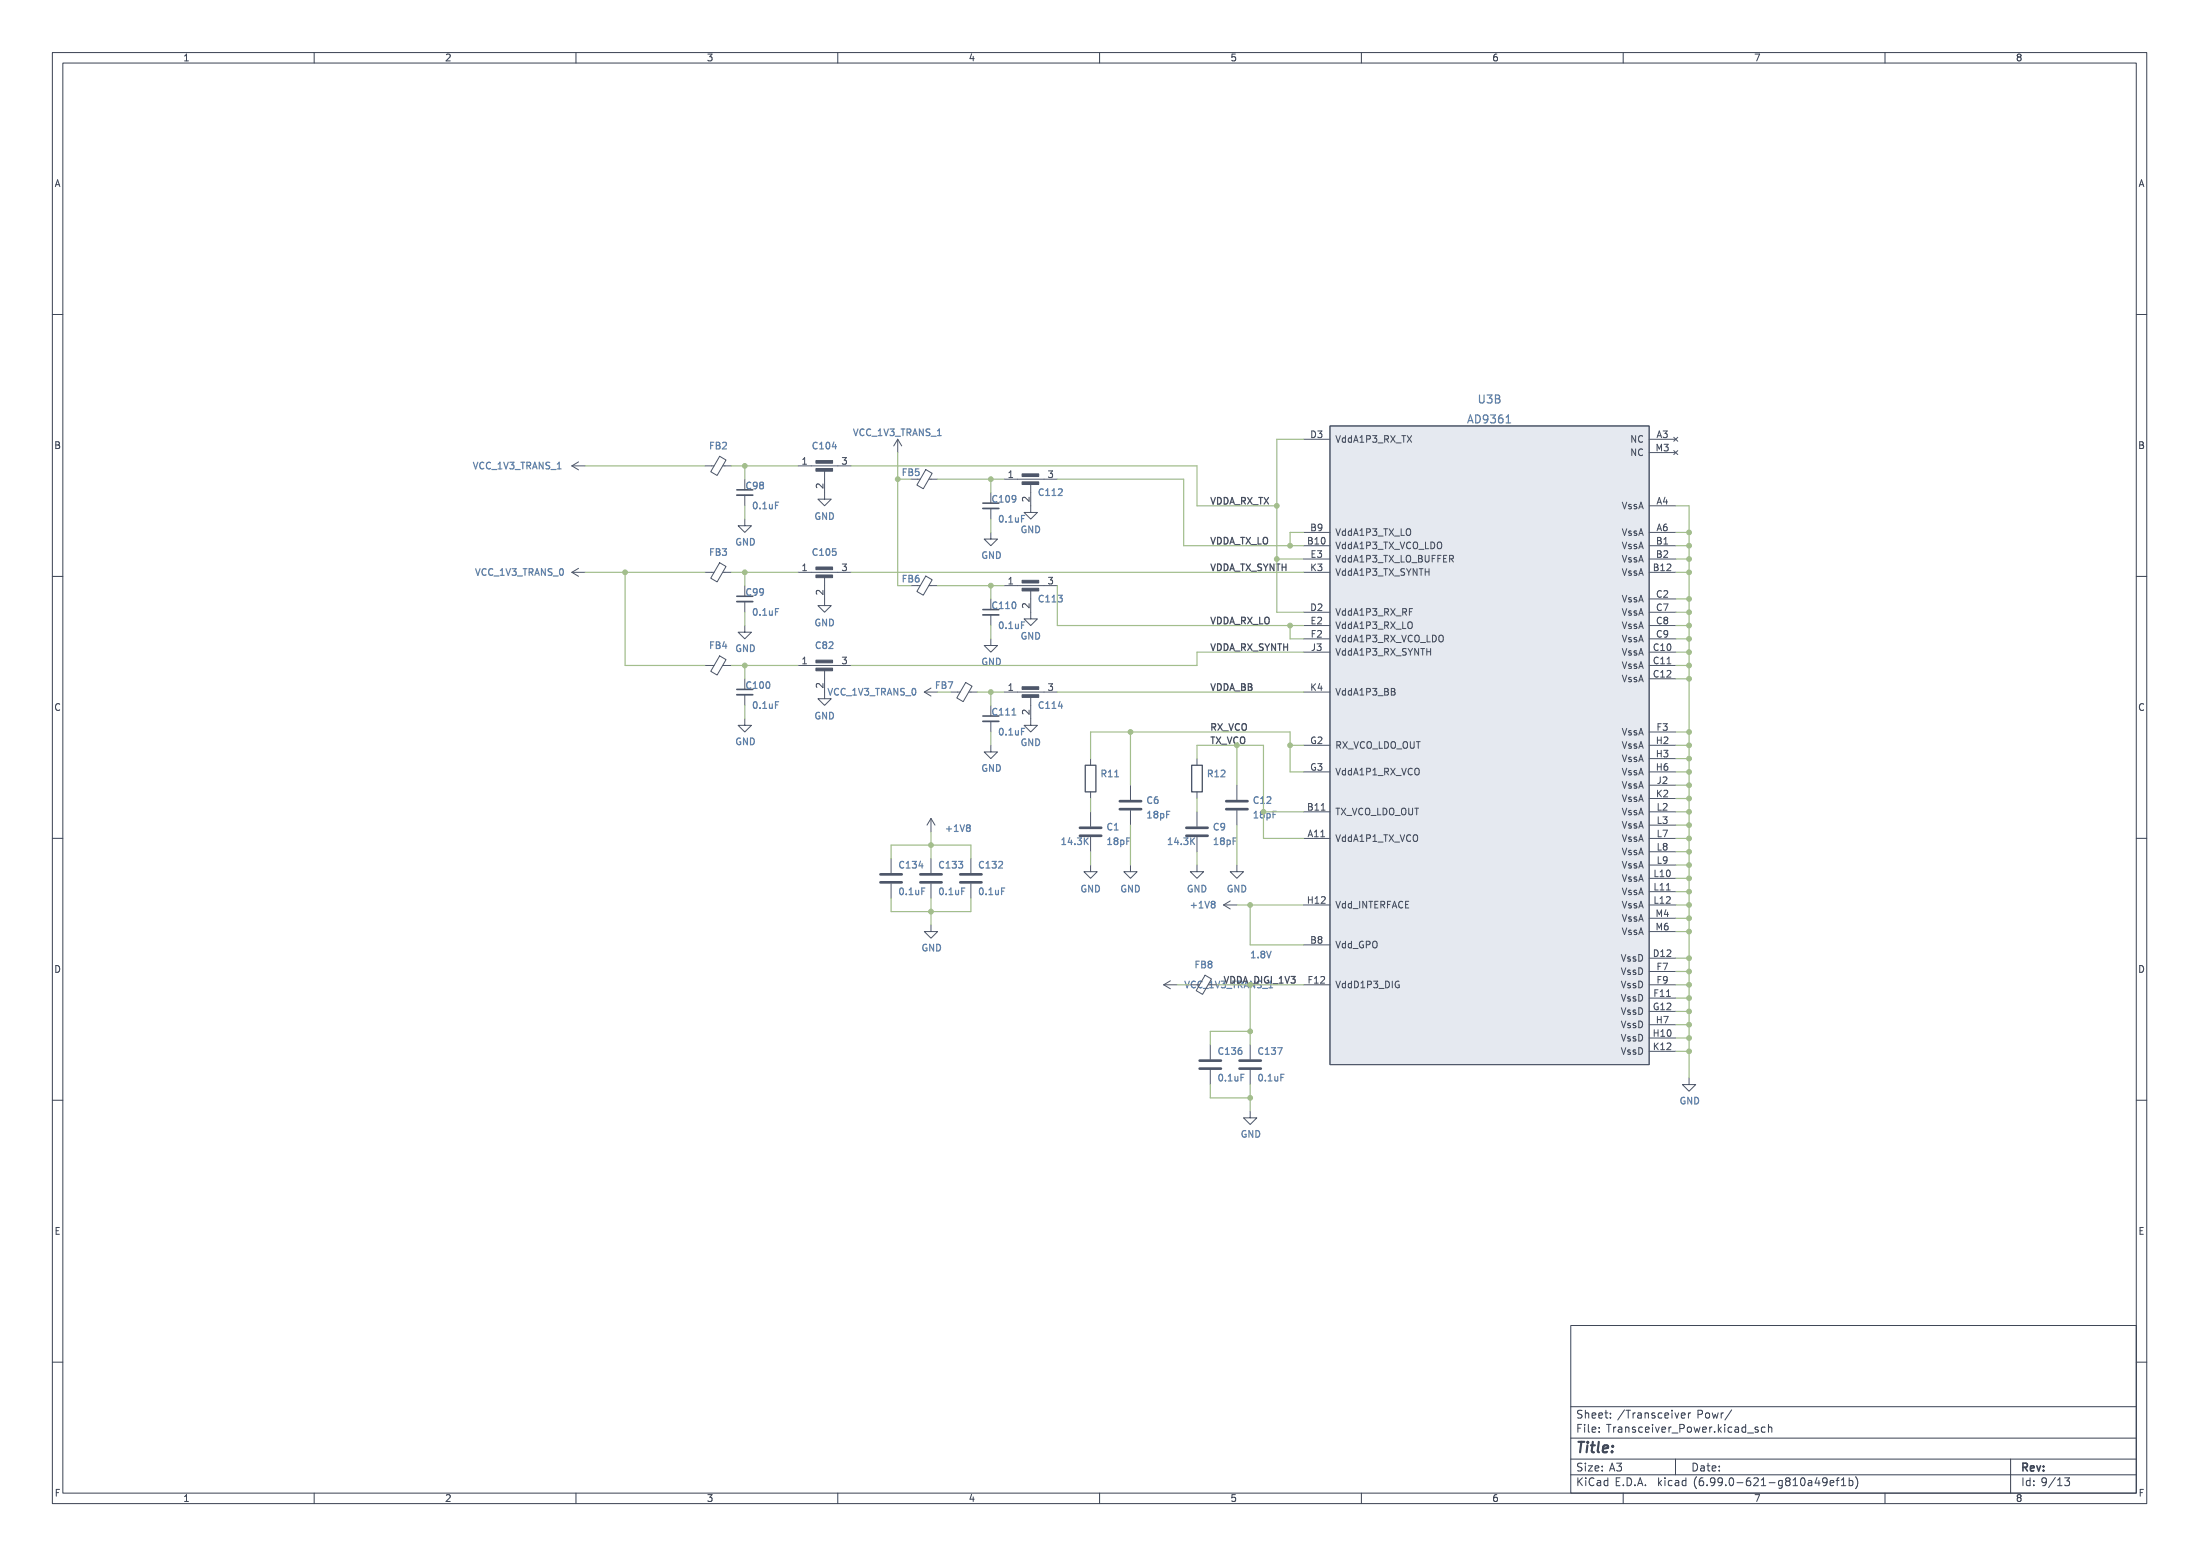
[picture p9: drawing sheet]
<svg xmlns="http://www.w3.org/2000/svg" width="420mm" height="297mm" viewBox="0 0 420 297" stroke-linecap="round" stroke-linejoin="round" font-family="sans-serif">
<g fill="none" stroke="#3b4252" stroke-width=".19">
<path d="M10 10h400v277h-400zM12 12h396v273h-396zM60 10v2M110 10v2M160 10v2M210 10v2M260 10v2M310 10v2M360 10v2M10 60h2M408 60h2M10 110h2"/>
<path d="M408 110h2M10 160h2M408 160h2M10 210h2M408 210h2M300 253h108v32h-108zM10 260h2M300 278.5h108M300 274.5h108M300 268.5h108M308.7 279.3h1l-.5 .6M309.4 279.9l.3 .3v.3l-.3 .3"/>
<path d="M320 278.5v3M325.8 269.9l.4-.2 .3 .3-.1 .6-.4 .1-.2-.1M327 269.7l.3 1 .3-.7 .3 .7 .2-1M328.7 269.7v1M329.1 269.7l-.2 .1-.2 .2M330.7 269.1l-1.3 2M333.7 273.6h1.2M335.7 272.5l-.3-.1-.2 .2v.2l.5 .2v.3h-.5M337.1 272.5l-.4-.1-.3 .3 .1 .6h.6M337.7 272.6l.3-.2 .3 .1 .1 .9M337.7 271.9v1.5M384 278.5v6.5"/>
<path d="M408 260h2M60 285v2M110 285v2M160 285v2M210 285v2M260 285v2M300 281.5h108M310 285v2M345.4 282.7h.5l.1 .9M346 283h-.5a.29 .29 0 0 0-.2 .3 .29 .29 0 0 0 .2 .3l.5-.1M347 282l-.3 1.1h.9M347.4 282.6v1"/>
<path d="M348.9 282.8l-.2 .2h-.5l-.1-.2 .1-.6 .5-.1 .2 .2a.99 .99 0 0 1-.4 1.3h-.3M349.5 283.1l.7-.1v-.3l-.5-.1-.2 .2 .1 .7h.6M350.7 282.6h.5M351.2 282.1l-.3 .2v1.3M351.7 283.6h.8M351.7 282.5l.4-.4v1.5M353.2 282.7l.4-.1 .3 .3-.2 .6h-.5M353.2 282.1v1.5M354.4 281.9a1.73 1.73 0 0 1 0 2.3M360 285v2M393 283.6h.8M394.3 282.1h.9l-.5 .6 .5 .1v.7l-.2 .1-.7-.1"/>
</g>
<g fill="none" stroke="#4c566a" stroke-width=".19">
<path d="M109.2 88.9h2.6M109.2 88.9l1.3 .8M110.5 88.2l-1.3 .7M134.6 88.9h1.8M137.4 87.1l1.3 .7-1.7 3-1.3-.7zM138 88.9h1.7M142.2 99.1v1.3h1.3l-1.3 1.2-1.2-1.2h1.2M142.2 94.5v2.1M152.4 88.9h10.2M157.5 89.7v5.6h1.2l-1.2 1.3-1.3-1.3h1.3M171.4 83.9l-.7 1.2M171.4 83.9v2.5"/>
<path d="M171.4 83.9l.8 1.2M176.8 89.6l1.2 .8-1.7 2.9-1.2-.7zM177.4 91.5h1.7M189.2 97.1v2M191.8 91.5h10.1M196.8 92.2v5.6h1.3l-1.3 1.3-1.2-1.3h1.2M248.9 83.9h5.1M254 81.3h61v121.9h-61zM315 83.9h5M315 96.6h5M315 86.4h5M319.7 83.5l.7 .7"/>
<path d="M319.7 86l.7 .8M320.4 83.5l-.7 .7M320.4 86l-.7 .8M109.2 109.3l1.3 .7M109.2 109.3h2.6M110.5 108.5l-1.3 .8M134.6 109.3h1.8M137.4 107.4l1.3 .7-1.7 3-1.3-.7zM138 109.3h1.7M142.2 119.4v1.3h1.3l-1.3 1.3-1.2-1.3h1.2M142.2 114.8v2.1M152.4 109.3h10.2"/>
<path d="M157.5 110v5.6h1.2l-1.2 1.3-1.3-1.3h1.3M176.8 110l1.2 .7-1.7 2.9-1.2-.7zM177.4 111.8h1.7M189.2 101.6v1.3h1.3l-1.3 1.3-1.2-1.3h1.2M189.2 117.4v2M191.8 111.8h10.1M196.8 112.6v5.5h1.3l-1.3 1.3-1.2-1.3h1.2M248.9 109.3h5.1M248.9 101.6h5.1M248.9 104.2h5.1M248.9 106.7h5.1M248.9 116.9h5.1"/>
<path d="M248.9 119.4h5.1M315 109.3h5M315 101.6h5M315 104.2h5M315 106.7h5M315 114.3h5M315 116.9h5M315 119.4h5M134.6 127h1.8M137.4 125.2l1.3 .7-1.7 3-1.3-.7zM138 127h1.7M142.2 137.2v1.3h1.3l-1.3 1.2-1.2-1.2h1.2"/>
<path d="M142.2 132.6v2.1M152.4 127h10.2M157.5 127.8v5.6h1.2l-1.2 1.3-1.3-1.3h1.3M176.5 132.1h2.6M176.5 132.1l1.3 .8M177.8 131.4l-1.3 .7M181.6 132.1h1.8M184.4 130.3l1.2 .7-1.7 2.9-1.2-.7zM185 132.1h1.7M189.2 122v1.2h1.3l-1.3 1.3-1.2-1.3h1.2M189.2 137.7v2M191.8 132.1h10.1"/>
<path d="M196.8 132.9v5.6h1.3l-1.3 1.2-1.2-1.2h1.2M248.9 124.5h5.1M248.9 122h5.1M248.9 132.1h5.1M315 124.5h5M315 127h5M315 129.6h5M315 122h5M315 139.7h5M177.8 156.2v2.6M177.8 156.2l-.8 1.3M177.8 156.2l.8 1.3"/>
<path d="M189.2 142.3v1.2h1.3l-1.3 1.3-1.2-1.3h1.2M208.3 144.8v1.3M208.3 151.2v1.2M208.3 155v2.8M208.3 159.8v2.8M215.9 149.9v2.8M215.9 154.7v2.8M228.6 144.8v1.3M228.6 151.2v1.2M228.6 155v2.8M228.6 159.8v2.8M236.2 149.9v2.8"/>
<path d="M236.2 154.7v2.8M248.9 155h5.1M248.9 142.3h5.1M248.9 147.4h5.1M315 155h5M315 142.3h5M315 147.4h5M315 144.8h5M315 149.9h5M315 152.4h5M315 157.5h5M170.2 163.9v2.8"/>
<path d="M170.2 168.7v2.8M177.8 176.6v1.2h1.3l-1.3 1.3-1.3-1.3h1.3M177.8 163.9v2.8M177.8 168.7v2.8M185.4 163.9v2.8M185.4 168.7v2.8M208.3 165.1v1.3h1.2l-1.2 1.3-1.3-1.3h1.3M215.9 165.1v1.3h1.3l-1.3 1.3-1.3-1.3h1.3M228.6 165.1v1.3h1.3l-1.3 1.3-1.3-1.3h1.3M233.7 172.8h2.5M233.7 172.8l1.2 .7M234.9 172l-1.2 .8"/>
<path d="M236.2 165.1v1.3h1.3l-1.3 1.3-1.3-1.3h1.3M248.9 160.1h5.1M248.9 172.8h5.1M315 160.1h5M315 172.8h5M315 167.7h5M315 170.2h5M315 162.6h5M315 165.1h5M315 175.3h5M315 177.8h5M222.2 188l1.3 .8"/>
<path d="M222.2 188h2.6M223.5 187.2l-1.3 .8M230.1 186.2l1.3 .7-1.7 2.9-1.3-.7zM231.1 199.4v2.8M238.8 199.4v2.8M248.9 188h5.1M248.9 180.4h5.1M315 188h5M315 182.9h5M315 190.5h5M315 185.5h5M315 193.1h5"/>
<path d="M315 198.2h5M315 195.6h5M231.1 204.3v2.7M238.8 212.1v1.3h1.2l-1.2 1.3-1.3-1.3h1.3M238.8 204.3v2.7M315 200.7h5M322.6 205.8v1.2h1.2l-1.2 1.3-1.3-1.3h1.3"/>
</g>
<g fill="none" stroke="#4c566a" stroke-width=".51">
<path d="M206.2 159.5h4.1M206.2 158h4.1M213.9 154.5h4M213.9 152.9h4M226.6 159.5h4M226.6 158h4M234.2 154.5h4.1M234.2 152.9h4.1M168.1 168.4h4.1M168.1 166.9h4.1M175.8 168.4h4M175.8 166.9h4"/>
<path d="M183.4 168.4h4.1M183.4 166.9h4.1M229.1 204h4.1M229.1 202.5h4.1M236.7 204h4.1M236.7 202.5h4.1"/>
</g>
<g fill="#4c566a" stroke="#4c566a" stroke-width=".19">
<path d="M195.2 112.3h3.2v.5h-3.2z"/>
<path d="M195.2 110.8h3.2v.5h-3.2z"/>
<path d="M155.8 127.5h3.2v.6h-3.2z"/>
<path d="M155.8 126h3.2v.5h-3.2z"/>
<path d="M195.2 132.6h3.2v.5h-3.2z"/>
<path d="M195.2 131.1h3.2v.5h-3.2z"/>
<path d="M155.8 89.4h3.2v.6h-3.2z"/>
<path d="M155.8 87.9h3.2v.5h-3.2z"/>
<path d="M155.8 109.8h3.2v.5h-3.2z"/>
<path d="M155.8 108.2h3.2v.5h-3.2z"/>
<path d="M195.2 92h3.2v.5h-3.2z"/>
<path d="M195.2 90.5h3.2v.5h-3.2z"/>
</g>
<path d="M254 81.3h61v121.9h-61z" fill="#e5e9f0" stroke="#e5e9f0" stroke-width=".19"/>
<path d="M266.3 132.1l.1 .2-.1 .3M266.3 131.5v.4M267 188h.2v.5" fill="none" stroke="#434c5e" stroke-width=".19"/>
<path d="M207.3 146.1h2v5.1h-2zM227.6 146.1h2v5.1h-2z" fill="none" stroke="#4c566a" stroke-width=".25"/>
<path d="M140.7 94.5h3.1M187.7 97.1h3.1M140.7 114.8h3.1M187.7 117.4h3.1M140.7 132.6h3.1M187.7 137.7h3.1" fill="none" stroke="#4c566a" stroke-width=".33"/>
<path d="M140.7 93.5h3.1M187.7 96h3.1M140.7 113.8h3.1M187.7 116.4h3.1M140.7 131.6h3.1M187.7 136.7h3.1" fill="none" stroke="#4c566a" stroke-width=".3"/>
<g fill="none" stroke="#a3be8c" stroke-width=".23">
<path d="M111.8 88.9h22.8M139.7 88.9h12.7M142.2 88.9v2.6M142.2 96.6v2.5M162.6 88.9h66v7.7h15.2M171.4 86.4v25.4h2.6M171.4 91.5h2.6M179.1 91.5h12.7M189.2 91.5v2.5M189.2 99.1v2.5M201.9 91.5h24.2v12.7h22.8M248.9 83.9h-5.1v33h5.1"/>
<path d="M320 96.6h2.6v109.2M111.8 109.3h22.8M119.4 109.3v17.7h15.2M139.7 109.3h12.7M142.2 109.3v2.5M142.2 116.9v2.5M162.6 109.3h86.3M179.1 111.8h12.7M189.2 111.8v2.5M189.2 119.4v2.6M201.9 111.8v7.6h47M243.8 106.7h5.1"/>
<path d="M246.4 119.4v2.6h2.5M248.9 101.6h-2.5v2.6M320 101.6h2.6M320 104.2h2.6M320 106.7h2.6M320 114.3h2.6M320 109.3h2.6M320 119.4h2.6M320 116.9h2.6M139.7 127h12.7M142.2 127v2.6M142.2 134.7v2.5"/>
<path d="M179.1 132.1h2.5M186.7 132.1h5.1M189.2 132.1v2.6M189.2 139.7v2.6M201.9 132.1h47M215.9 139.7v10.2M248.9 124.5h-20.3v2.5h-66M320 124.5h2.6M320 127h2.6M320 122h2.6M320 129.6h2.6M320 139.7h2.6"/>
<path d="M177.8 158.8v5.1M208.3 144.8v-5.1h38.1v7.7h2.5M208.3 152.4v2.6M215.9 157.5v7.6M228.6 144.8v-2.5h12.7v17.8h7.6M228.6 152.4v2.6M236.2 142.3v7.6M236.2 157.5v7.6M241.3 155h7.6M246.4 142.3h2.5M320 142.3h2.6M320 147.4h2.6"/>
<path d="M320 155h2.6M320 144.8h2.6M320 157.5h2.6M320 149.9h2.6M320 152.4h2.6M170.2 163.9v-2.6h15.2v2.6M170.2 171.5v2.5h15.2v-2.5M177.8 171.5v5.1M208.3 162.6v2.5M228.6 162.6v2.5M236.2 172.8h12.7M238.8 172.8v7.6h10.1"/>
<path d="M320 172.8h2.6M320 175.3h2.6M320 177.8h2.6M320 167.7h2.6M320 170.2h2.6M320 160.1h2.6M320 162.6h2.6M320 165.1h2.6M224.8 188h2.5M232.4 188h16.5M238.8 188v11.4M238.8 196.9h-7.7v2.5"/>
<path d="M320 182.9h2.6M320 188h2.6M320 185.5h2.6M320 190.5h2.6M320 193.1h2.6M320 198.2h2.6M320 195.6h2.6M231.1 207v2.6h7.7M238.8 207v5.1M320 200.7h2.6"/>
</g>
<g fill="#a3be8c" stroke="#a3be8c" stroke-width=".19">
<circle cx="322.6" cy="147.4" r=".46"/>
<circle cx="322.6" cy="144.8" r=".46"/>
<circle cx="322.6" cy="162.6" r=".46"/>
<circle cx="322.6" cy="165.1" r=".46"/>
<circle cx="322.6" cy="160.1" r=".46"/>
<circle cx="322.6" cy="142.3" r=".46"/>
<circle cx="322.6" cy="157.5" r=".46"/>
<circle cx="322.6" cy="155" r=".46"/>
<circle cx="322.6" cy="129.6" r=".46"/>
<circle cx="322.6" cy="139.7" r=".46"/>
<circle cx="322.6" cy="127" r=".46"/>
<circle cx="322.6" cy="152.4" r=".46"/>
<circle cx="322.6" cy="149.9" r=".46"/>
<circle cx="243.8" cy="96.6" r=".46"/>
<circle cx="246.4" cy="104.2" r=".46"/>
<circle cx="243.8" cy="106.7" r=".46"/>
<circle cx="246.4" cy="142.3" r=".46"/>
<circle cx="246.4" cy="119.4" r=".46"/>
<circle cx="322.6" cy="198.2" r=".46"/>
<circle cx="322.6" cy="195.6" r=".46"/>
<circle cx="322.6" cy="172.8" r=".46"/>
<circle cx="322.6" cy="182.9" r=".46"/>
<circle cx="322.6" cy="185.5" r=".46"/>
<circle cx="322.6" cy="193.1" r=".46"/>
<circle cx="322.6" cy="190.5" r=".46"/>
<circle cx="322.6" cy="188" r=".46"/>
<circle cx="322.6" cy="200.7" r=".46"/>
<circle cx="322.6" cy="177.8" r=".46"/>
<circle cx="322.6" cy="175.3" r=".46"/>
<circle cx="322.6" cy="170.2" r=".46"/>
<circle cx="322.6" cy="167.7" r=".46"/>
<circle cx="322.6" cy="122" r=".46"/>
<circle cx="322.6" cy="124.5" r=".46"/>
<circle cx="322.6" cy="101.6" r=".46"/>
<circle cx="322.6" cy="106.7" r=".46"/>
<circle cx="322.6" cy="104.2" r=".46"/>
<circle cx="322.6" cy="109.3" r=".46"/>
<circle cx="322.6" cy="114.3" r=".46"/>
<circle cx="322.6" cy="116.9" r=".46"/>
<circle cx="322.6" cy="119.4" r=".46"/>
<circle cx="238.8" cy="196.9" r=".46"/>
<circle cx="238.8" cy="209.6" r=".46"/>
<circle cx="177.8" cy="174" r=".46"/>
<circle cx="189.2" cy="132.1" r=".46"/>
<circle cx="177.8" cy="161.3" r=".46"/>
<circle cx="171.4" cy="91.5" r=".46"/>
<circle cx="189.2" cy="91.5" r=".46"/>
<circle cx="189.2" cy="111.8" r=".46"/>
<circle cx="142.2" cy="127" r=".46"/>
<circle cx="142.2" cy="88.9" r=".46"/>
<circle cx="142.2" cy="109.3" r=".46"/>
<circle cx="119.4" cy="109.3" r=".46"/>
<circle cx="238.8" cy="172.8" r=".46"/>
<circle cx="215.9" cy="139.7" r=".46"/>
</g>
<text font-size="2.8" fill="#3b4252" x="301" y="277.3">Title:</text>
<g font-size="2.1" fill="#5e81ac">
<text x="282.4" y="77">U3B</text>
<text x="280.6" y="80.8">AD9361</text>
</g>
<g font-size="2.1" fill="#3b4252">
<text x="301" y="273.5">File: Transceiver_Power.kicad_sch</text>
<text x="301" y="270.8">Sheet: /Transceiver Powr/</text>
<text x="301" y="280.9">Size: A3</text>
<text x="323" y="280.9">Date:</text>
<text x="386" y="280.9">Rev:</text>
<text x="301" y="283.7">KiCad E.D.A. kicad (6.99.0-621-g810a49ef1b)</text>
<text x="386" y="283.7">Id: 9/13</text>
</g>
<g font-size="1.8" fill="#3b4252">
<text x="35" y="11.7">1</text>
<text x="85" y="11.7">2</text>
<text x="135" y="11.7">3</text>
<text x="185" y="11.7">4</text>
<text x="235" y="11.7">5</text>
<text x="285" y="11.7">6</text>
<text x="335" y="11.7">7</text>
<text x="385" y="11.7">8</text>
<text x="10.3" y="35.7">A</text>
<text x="408.3" y="35.7">A</text>
<text x="10.3" y="85.7">B</text>
<text x="408.3" y="85.7">B</text>
<text x="10.3" y="135.7">C</text>
<text x="408.3" y="135.7">C</text>
<text x="10.3" y="185.7">D</text>
<text x="408.3" y="185.7">D</text>
<text x="10.4" y="235.7">E</text>
<text x="408.4" y="235.7">E</text>
<text x="10.4" y="285.7">F</text>
<text x="35" y="286.7">1</text>
<text x="85" y="286.7">2</text>
<text x="135" y="286.7">3</text>
<text x="185" y="286.7">4</text>
<text x="235" y="286.7">5</text>
<text x="285" y="286.7">6</text>
<text x="335" y="286.7">7</text>
<text x="385" y="286.7">8</text>
<text x="408.4" y="285.7">F</text>
</g>
<g font-size="1.8" fill="#5e81ac">
<text x="163" y="83.2">VCC_1V3_TRANS_1</text>
<text x="90.4" y="89.6">VCC_1V3_TRANS_1</text>
<text x="135.5" y="85.8">FB2</text>
<text x="155.4" y="85.8">C104</text>
<text x="142.6" y="93.4">C98</text>
<text x="172.3" y="90.8">FB5</text>
<text x="189.7" y="95.9">C109</text>
<text x="198.5" y="94.7">C112</text>
<text x="143.9" y="97.2">0.1uF</text>
<text x="155.5" y="99.2">GND</text>
<text x="190.9" y="99.7">0.1uF</text>
<text x="194.9" y="101.8">GND</text>
<text x="135.5" y="106.1">FB3</text>
<text x="140.4" y="104.1">GND</text>
<text x="155.4" y="106.1">C105</text>
<text x="187.4" y="106.7">GND</text>
<text x="90.8" y="109.9">VCC_1V3_TRANS_0</text>
<text x="142.6" y="113.7">C99</text>
<text x="172.3" y="111.2">FB6</text>
<text x="143.9" y="117.5">0.1uF</text>
<text x="155.5" y="119.5">GND</text>
<text x="189.7" y="116.2">C110</text>
<text x="198.5" y="115">C113</text>
<text x="135.5" y="123.9">FB4</text>
<text x="140.4" y="124.4">GND</text>
<text x="155.9" y="123.9">C82</text>
<text x="190.9" y="120.1">0.1uF</text>
<text x="194.9" y="122.1">GND</text>
<text x="142.7" y="131.5">C100</text>
<text x="178.7" y="131.5">FB7</text>
<text x="187.4" y="127">GND</text>
<text x="143.9" y="135.3">0.1uF</text>
<text x="155.5" y="137.3">GND</text>
<text x="158.1" y="132.8">VCC_1V3_TRANS_0</text>
<text x="189.7" y="136.6">C111</text>
<text x="198.5" y="135.3">C114</text>
<text x="140.4" y="142.2">GND</text>
<text x="190.9" y="140.4">0.1uF</text>
<text x="194.9" y="142.4">GND</text>
<text x="187.4" y="147.3">GND</text>
<text x="210.4" y="148.4">R11</text>
<text x="230.7" y="148.4">R12</text>
<text x="219" y="153.4">C6</text>
<text x="239.5" y="153.4">C12</text>
<text x="180.9" y="158.8">+1V8</text>
<text x="202.9" y="161.3">14.3K</text>
<text x="211.4" y="158.5">C1</text>
<text x="211.6" y="161.3">18pF</text>
<text x="219.2" y="156.2">18pF</text>
<text x="223.3" y="161.3">14.3K</text>
<text x="231.7" y="158.5">C9</text>
<text x="231.9" y="161.3">18pF</text>
<text x="171.9" y="165.8">C134</text>
<text x="179.5" y="165.8">C133</text>
<text x="187.1" y="165.8">C132</text>
<text x="171.9" y="170.9">0.1uF</text>
<text x="179.5" y="170.9">0.1uF</text>
<text x="187.1" y="170.9">0.1uF</text>
<text x="206.3" y="170.3">GND</text>
<text x="213.9" y="170.3">GND</text>
<text x="226.6" y="170.3">GND</text>
<text x="227.7" y="173.4">+1V8</text>
<text x="234.3" y="170.3">GND</text>
<text x="176" y="181.6">GND</text>
<text x="228.2" y="184.8">FB8</text>
<text x="238.8" y="182.9">1.8V</text>
<text x="232.9" y="201.3">C136</text>
<text x="240.5" y="201.3">C137</text>
<text x="232.8" y="206.4">0.1uF</text>
<text x="240.5" y="206.4">0.1uF</text>
<text x="320.7" y="210.8">GND</text>
<text x="236.9" y="217.2">GND</text>
</g>
<g font-size="1.8" fill="#434c5e">
<text x="250.3" y="83.6">D3</text>
<text x="316.4" y="83.6">A3</text>
<text x="153.2" y="88.7">1</text>
<text x="160.8" y="88.7">3</text>
<text x="255" y="84.5">VddA1P3_RX_TX</text>
<text x="311.4" y="84.5">NC</text>
<text x="311.4" y="87">NC</text>
<text x="316.3" y="86.1">M3</text>
<text x="157.2" y="93.2" transform="rotate(-90 157.2 93.2)">2</text>
<text x="192.5" y="91.2">1</text>
<text x="196.6" y="95.8" transform="rotate(-90 196.6 95.8)">2</text>
<text x="200.2" y="91.2">3</text>
<text x="231.1" y="96.3">VDDA_RX_TX</text>
<text x="250.3" y="101.4">B9</text>
<text x="309.5" y="97.2">VssA</text>
<text x="316.4" y="96.3">A4</text>
<text x="316.4" y="101.4">A6</text>
<text x="231.1" y="103.9">VDDA_TX_LO</text>
<text x="249.8" y="103.9">B10</text>
<text x="250.4" y="106.5">E3</text>
<text x="255" y="104.8">VddA1P3_TX_VCO_LDO</text>
<text x="255" y="102.3">VddA1P3_TX_LO</text>
<text x="255" y="107.4">VddA1P3_TX_LO_BUFFER</text>
<text x="309.5" y="102.3">VssA</text>
<text x="309.5" y="104.8">VssA</text>
<text x="309.5" y="107.4">VssA</text>
<text x="316.4" y="103.9">B1</text>
<text x="316.4" y="106.5">B2</text>
<text x="153.2" y="109">1</text>
<text x="157.2" y="113.6" transform="rotate(-90 157.2 113.6)">2</text>
<text x="160.8" y="109">3</text>
<text x="192.5" y="111.5">1</text>
<text x="200.2" y="111.5">3</text>
<text x="231.1" y="109">VDDA_TX_SYNTH</text>
<text x="250.3" y="109">K3</text>
<text x="255" y="109.9">VddA1P3_TX_SYNTH</text>
<text x="309.5" y="109.9">VssA</text>
<text x="315.9" y="109">B12</text>
<text x="196.6" y="116.1" transform="rotate(-90 196.6 116.1)">2</text>
<text x="231.1" y="119.2">VDDA_RX_LO</text>
<text x="250.3" y="116.6">D2</text>
<text x="250.4" y="119.2">E2</text>
<text x="255" y="117.5">VddA1P3_RX_RF</text>
<text x="309.5" y="115">VssA</text>
<text x="309.5" y="117.5">VssA</text>
<text x="316.4" y="114.1">C2</text>
<text x="316.4" y="116.6">C7</text>
<text x="316.4" y="119.2">C8</text>
<text x="231.1" y="124.2">VDDA_RX_SYNTH</text>
<text x="250.4" y="121.7">F2</text>
<text x="250.5" y="124.2">J3</text>
<text x="255" y="120.1">VddA1P3_RX_LO</text>
<text x="255" y="122.6">VddA1P3_RX_VCO_LDO</text>
<text x="255" y="125.1">VddA1P3_RX_SYNTH</text>
<text x="309.5" y="125.1">VssA</text>
<text x="309.5" y="120.1">VssA</text>
<text x="309.5" y="122.6">VssA</text>
<text x="315.9" y="124.2">C10</text>
<text x="316.4" y="121.7">C9</text>
<text x="153.2" y="126.8">1</text>
<text x="157.2" y="131.3" transform="rotate(-90 157.2 131.3)">2</text>
<text x="160.8" y="126.8">3</text>
<text x="192.5" y="131.9">1</text>
<text x="200.2" y="131.9">3</text>
<text x="231.1" y="131.9">VDDA_BB</text>
<text x="250.3" y="131.9">K4</text>
<text x="309.5" y="127.7">VssA</text>
<text x="309.5" y="130.2">VssA</text>
<text x="315.9" y="126.8">C11</text>
<text x="315.9" y="129.3">C12</text>
<text x="196.6" y="136.4" transform="rotate(-90 196.6 136.4)">2</text>
<text x="255" y="132.8">VddA1P3_BB</text>
<text x="231.1" y="139.5">RX_VCO</text>
<text x="250.3" y="142">G2</text>
<text x="255" y="142.9">RX_VCO_LDO_OUT</text>
<text x="309.5" y="140.4">VssA</text>
<text x="309.5" y="142.9">VssA</text>
<text x="316.4" y="142">H2</text>
<text x="316.5" y="139.5">F3</text>
<text x="250.3" y="147.1">G3</text>
<text x="255" y="148">VddA1P1_RX_VCO</text>
<text x="309.5" y="145.5">VssA</text>
<text x="309.5" y="148">VssA</text>
<text x="316.4" y="144.6">H3</text>
<text x="316.4" y="147.1">H6</text>
<text x="316.5" y="149.6">J2</text>
<text x="249.8" y="154.7">B11</text>
<text x="255" y="155.6">TX_VCO_LDO_OUT</text>
<text x="309.5" y="150.5">VssA</text>
<text x="309.5" y="153.1">VssA</text>
<text x="309.5" y="155.6">VssA</text>
<text x="316.4" y="152.2">K2</text>
<text x="316.5" y="154.7">L2</text>
<text x="249.8" y="159.8">A11</text>
<text x="255" y="160.7">VddA1P1_TX_VCO</text>
<text x="309.5" y="158.2">VssA</text>
<text x="309.5" y="160.7">VssA</text>
<text x="316.5" y="157.3">L3</text>
<text x="316.5" y="159.8">L7</text>
<text x="309.5" y="163.2">VssA</text>
<text x="309.5" y="165.8">VssA</text>
<text x="316" y="167.4">L10</text>
<text x="316.5" y="162.3">L8</text>
<text x="316.5" y="164.9">L9</text>
<text x="249.8" y="172.5">H12</text>
<text x="255" y="173.4">Vdd_INTERFACE</text>
<text x="309.5" y="168.3">VssA</text>
<text x="309.5" y="170.9">VssA</text>
<text x="309.5" y="173.4">VssA</text>
<text x="316" y="170">L11</text>
<text x="316" y="172.5">L12</text>
<text x="309.5" y="175.9">VssA</text>
<text x="309.5" y="178.5">VssA</text>
<text x="316.3" y="175">M4</text>
<text x="316.3" y="177.6">M6</text>
<text x="250.3" y="180.1">B8</text>
<text x="255" y="181">Vdd_GPO</text>
<text x="309.5" y="183.6">VssD</text>
<text x="315.9" y="182.7">D12</text>
<text x="316.5" y="185.2">F7</text>
<text x="249.9" y="187.7">F12</text>
<text x="255" y="188.6">VddD1P3_DIG</text>
<text x="309.5" y="191.2">VssD</text>
<text x="309.5" y="186.1">VssD</text>
<text x="309.5" y="188.6">VssD</text>
<text x="316" y="190.3">F11</text>
<text x="316.5" y="187.7">F9</text>
<text x="309.5" y="193.7">VssD</text>
<text x="309.5" y="196.3">VssD</text>
<text x="315.8" y="192.8">G12</text>
<text x="315.9" y="197.9">H10</text>
<text x="316.4" y="195.4">H7</text>
<text x="309.5" y="198.8">VssD</text>
<text x="309.5" y="201.3">VssD</text>
<text x="315.9" y="200.4">K12</text>
</g>
<g font-size="1.8" fill="#a3be8c">
<text x="231.1" y="142">TX_VCO</text>
<text x="239.5" y="156.2">18pF</text>
<text x="233.7" y="187.7">VDDA_DIGI_1V3</text>
</g>
<text font-size="1.8" fill="#4c566a" x="226.3" y="188.6">VCC_1V3_TRANS_1</text>
</svg>
